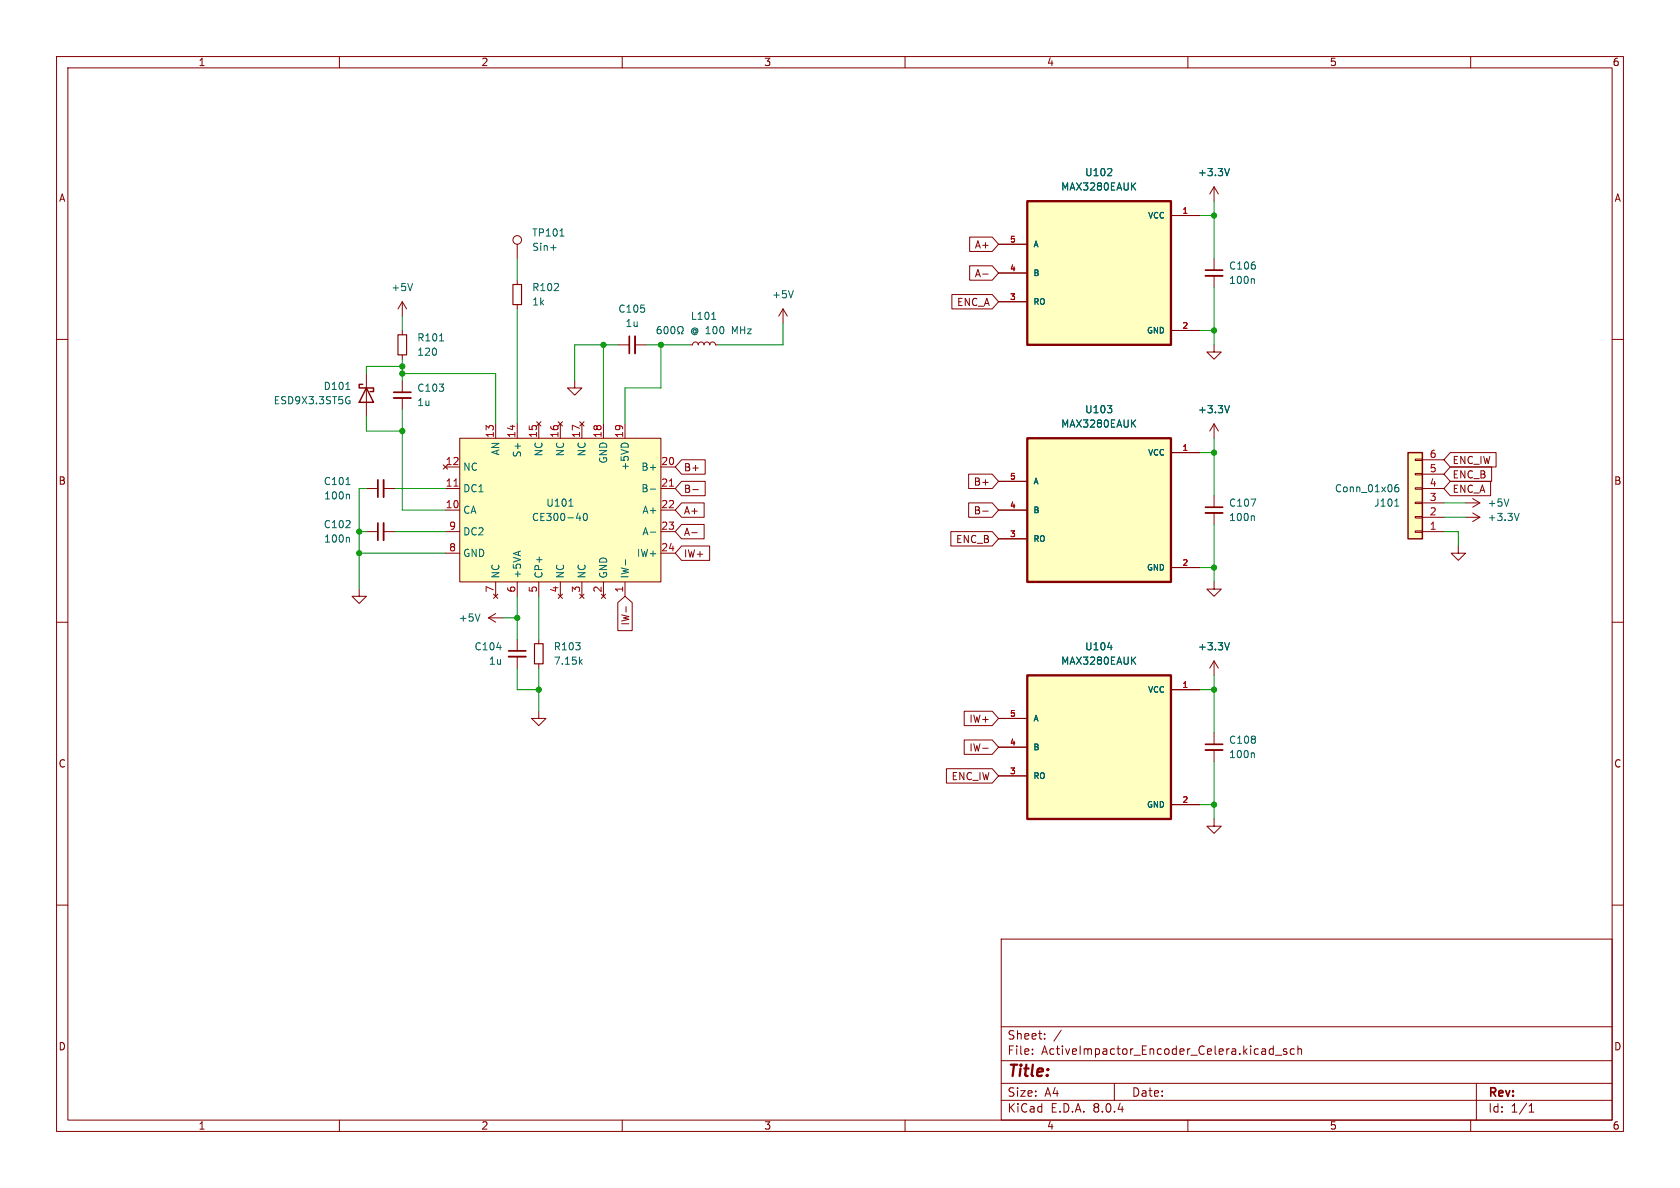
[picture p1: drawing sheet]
<svg xmlns="http://www.w3.org/2000/svg" width="297mm" height="210mm" viewBox="0 0 297 210" stroke-linecap="round" stroke-linejoin="round" font-family="sans-serif">
<g fill="none" stroke="#840000" stroke-width=".18">
<path d="M10 10h277v190h-277zM12 12h273v186h-273zM60 10v2M110 10v2M160 10v2M210 10v2M260 10v2M214.6 33v2.6M214.6 33l-.7 1.3M214.6 33l.8 1.3M10 60h2M214.6 45.7v2.1"/>
<path d="M214.6 48.8v2M285 60h2M214.6 87.6v2.1M214.6 90.7v2M257.8 96.5v1.3h1.3l-1.3 1.3-1.3-1.3h1.3M10 110h2M63.5 104.1v1.3h1.3l-1.3 1.3-1.3-1.3h1.3M95.2 113v.8M95.2 117.3v.8M214.6 102.9v1.2h1.3l-1.3 1.3-1.2-1.3h1.2M285 110h2M10 160h2"/>
<path d="M285 160h2M177 166h108v32h-108zM60 198v2M110 198v2M160 198v2M177 194.5h108M177 191.5h108M177 187.5h108M177 181.5h108M182.5 186.3v.1M182.5 185.5v.1M184.7 183.6v.1"/>
<path d="M184.7 182.8v.1M187.6 182.1l-1.3 2M197 191.5v3M210 198v2M224.5 186.3h.6M224.5 185.5h.6M225.1 184.9v1.5M225.5 186.5h1.1M227.5 185.5l-.4-.1-.2 .2 .1 .2 .5 .2v.3h-.6M228.8 185.5l-.4-.1-.3 .3v.4l.1 .2h.6M229.5 185.5l.2-.1 .3 .1 .1 .9M229.5 184.9v1.5"/>
<path d="M260 198v2M261 191.5v6.5M270.3 196.6h.9M270.3 195.5l.4-.4v1.5"/>
</g>
<path d="M94.5 113.8h1.5v3.5h-1.5z" fill="none" stroke="#840000" stroke-width=".2"/>
<path d="M217.4 29.8l-.5 1.3M221.6 49.3l.2 .2v.6M221.2 88.2h.8l-.5 1.3M221.6 91.2l.2 .2v.6M102.6 116.9l.3 .5M102.9 116.6l-.5 .5" fill="none" stroke="#006464" stroke-width=".18"/>
<path d="M213.1 48.8h3.1M213.1 90.7h3.1" fill="none" stroke="#840000" stroke-width=".33"/>
<path d="M213.1 47.8h3.1M213.1 89.7h3.1" fill="none" stroke="#840000" stroke-width=".3"/>
<path d="M181.6 119.4h25.4v25.4h-25.4z" fill="#ffffc2"/>
<path d="M181.6 119.4h25.4v25.4h-25.4z" fill="none" stroke="#840000" stroke-width=".41"/>
<g fill="none" stroke="#840000" stroke-width=".18">
<path d="M138.4 54.6l-.7 1.3M138.4 54.6v2.6M138.4 54.6l.8 1.3M121.9 61h.5l.2-.4 .3-.1 .4 .1 .1 .4 .2-.4 .3-.1 .4 .1 .2 .4 .1-.4 .4-.1 .3 .1 .2 .4 .1-.4 .4-.1 .3 .1 .2 .4h.5M214.6 61v1.2h1.3l-1.3 1.3-1.2-1.3h1.2M214.6 74.9l-.7 1.3M214.6 74.9v2.6M214.6 74.9l.8 1.3M259.1 91.4h2.5M260.3 90.7l1.3 .7M261.6 91.4l-1.3 .8M176.5 137.2h5.1"/>
<path d="M176.5 132.1h5.1M176.5 127h5.1M207 121.9h5.1M207 142.2h5.1"/>
</g>
<g fill="none" stroke="#006464" stroke-width=".18">
<path d="M116.8 57.7l-.4 .1a.86 .86 0 0 0 0 1.2l.4-.1 .1-.4-.2-.3h-.3l-.2 .3M117.5 57.9l.2-.2a.68 .68 0 0 1 .4 .7 .68 .68 0 0 1-.4 .6l-.2-.1-.1-.4zM118.8 57.8l.1-.1a.68 .68 0 0 1 .4 .7 .68 .68 0 0 1-.4 .6 .84 .84 0 0 1-.1-1.2zM119.8 59h.3v-.2a.54 .54 0 0 1-.3-.8 .54 .54 0 0 1 .8-.2 .58 .58 0 0 1-.1 1v.2h.3M124.8 59h.7M124.8 58.1l.4-.4v1.3M125.8 56.5h.7M126.2 57.8l.1-.1a.68 .68 0 0 1 .5 .7 .68 .68 0 0 1-.5 .6 .84 .84 0 0 1-.1-1.2zM127.4 57.8l.1-.1a.68 .68 0 0 1 .5 .7 .68 .68 0 0 1-.5 .6 .84 .84 0 0 1-.1-1.2zM140.2 51.4l-.4 1.2M217.4 71.7l-.5 1.3M268.6 90.7l-.5 1.3"/>
<path d="M195.8 114.5h.8M200.2 116.7l.6 .7M200.8 116.1l-.7 .8"/>
</g>
<path d="M181.6 35.6h25.4v25.4h-25.4z" fill="#ffffc2"/>
<path d="M181.6 35.6h25.4v25.4h-25.4z" fill="none" stroke="#840000" stroke-width=".41"/>
<path d="M207 38.1h5.1M176.5 53.3h5.1M176.5 48.3h5.1M176.5 43.2h5.1M207 58.4h5.1M64.8 66v7.7M91.4 113v2.1M91.4 116.1v2M95.2 125.7v1.3h1.3l-1.3 1.3-1.2-1.3h1.2" fill="none" stroke="#840000" stroke-width=".18"/>
<path d="M195.8 31.1h.7M196.5 29.9v.4M200.2 32.9l.6 .7M200.8 32.3l-.7 .8M61.2 68.8h.7M61.5 70.1l.3 .1M61.6 70.8h.3v.5l-.3 .1M87.8 114.5h.8" fill="none" stroke="#006464" stroke-width=".18"/>
<path d="M64.1 67.9h-.6v.7h2.5v.6h-.6M64.8 68.6l1.2 2.5h-2.5z" fill="none" stroke="#840000" stroke-width=".25"/>
<path d="M89.9 116.1h3.1" fill="none" stroke="#840000" stroke-width=".33"/>
<path d="M89.9 115.1h3.1" fill="none" stroke="#840000" stroke-width=".3"/>
<path d="M181.6 77.5h25.4v25.4h-25.4z" fill="#ffffc2"/>
<path d="M181.6 77.5h25.4v25.4h-25.4z" fill="none" stroke="#840000" stroke-width=".41"/>
<g fill="none" stroke="#840000" stroke-width=".18">
<path d="M176.5 95.3h5.1M176.5 90.2h5.1M176.5 85.1h5.1M207 80h5.1M259.1 88.9h2.5M260.3 88.1l1.3 .8M261.6 88.9l-1.3 .8M207 100.3h5.1M214.6 116.8v2.6M214.6 116.8l-.7 1.3M214.6 116.8l.8 1.3M214.6 129.5v2.1"/>
<path d="M214.6 132.6v2M214.6 144.8v1.3h1.3l-1.3 1.2-1.2-1.2h1.2"/>
</g>
<path d="M195.8 71.7h.7l-.4 .5M196.5 72.3v.5M200.2 74.8l.6 .7M200.8 74.2l-.7 .8M266.8 88.2l-.5 1.3M217.4 113.6l-.5 1.3M221.6 133.1l.2 .2v.6" fill="none" stroke="#006464" stroke-width=".18"/>
<path d="M213.1 132.6h3.1" fill="none" stroke="#840000" stroke-width=".33"/>
<path d="M213.1 131.6h3.1" fill="none" stroke="#840000" stroke-width=".3"/>
<path d="M81.3 77.5h35.5v25.4h-35.5z" fill="#ffffc2"/>
<g fill="none" stroke="#840000" stroke-width=".18">
<path d="M71.1 53.3v2.6M71.1 58.4v.8M71.1 53.3l-.7 1.3M71.1 53.3l.8 1.3M91.4 43.2v2.5M91.4 49.5v.8M91.4 53.8v.8M71.1 62.7v.8M71.1 67.3v2M71.1 70.4v2M81.3 77.5h35.5v25.4h-35.5zM87.6 74.9v2.6"/>
<path d="M91.4 74.9v2.6M94.9 74.5l.7 .8M95.2 74.9v2.6M95.6 74.5l-.7 .8M98.7 74.5l.7 .8M99.1 74.9v2.6M99.4 74.5l-.7 .8M101.6 67.3v1.3h1.3l-1.3 1.3-1.3-1.3h1.3M102.5 74.5l.8 .8M102.9 74.9v2.6M103.3 74.5l-.8 .8M106.7 74.9v2.6"/>
<path d="M109.2 61h2.1M110.5 74.9v2.6M112.3 61h2M64.8 86.4h2M64.8 94h2M67.8 86.4h2M67.8 94h2M78.4 82.2l.7 .7M78.7 90.2h2.6M78.7 86.4h2.6M78.7 82.6h2.6M78.7 94h2.6"/>
<path d="M78.7 97.8h2.6M79.1 82.2l-.7 .7M116.8 90.2h2.6M116.8 86.4h2.6M116.8 82.6h2.6M116.8 94h2.6M116.8 97.8h2.6M86.4 109.2l1.2 .8M86.4 109.2h2.5M87.2 105l.8 .8M87.6 102.9v2.5M87.6 108.5l-1.2 .7"/>
<path d="M88 105l-.8 .8M91.4 102.9v2.5M95.2 102.9v2.5M98.7 105l.7 .8M99.1 102.9v2.5M99.4 105l-.7 .8M102.5 105l.8 .8M102.9 102.9v2.5M103.3 105l-.8 .8M106.3 105l.8 .8M106.7 102.9v2.5M107.1 105l-.8 .8"/>
<path d="M110.5 102.9v2.5"/>
<circle cx="91.4" cy="42.4" r=".76"/>
</g>
<g fill="none" stroke="#006464" stroke-width=".18">
<path d="M72.9 50.1l-.4 1.3M97.4 43.8h.9M99 41.7h.7M77.7 60.3h.7M61.2 85.7h.7M61.6 95l.2 .2v.6M61.6 87.4l.2 .1v.7M100.6 89.5h.7M101.9 91.6h.8M102.5 91.2v.8M103.2 90.9l.2-.2a.68 .68 0 0 1 .5 .7 .68 .68 0 0 1-.5 .6l-.2-.1-.1-.4zM110.6 98.9v1"/>
<path d="M115 86.5h.9M115 94.1h.9M84.9 108.5l-.5 1.3"/>
</g>
<path d="M80.3 85.9h.7M118.4 85.9h.7" fill="none" stroke="#a90000" stroke-width=".18"/>
<path d="M112.3 59.4v3.1M69.6 70.4h3M67.8 84.8v3.1M67.8 92.5v3" fill="none" stroke="#840000" stroke-width=".33"/>
<path d="M111.3 59.4v3.1M69.6 69.3h3M66.8 84.8v3.1M66.8 92.5v3" fill="none" stroke="#840000" stroke-width=".3"/>
<path d="M70.4 59.2h1.5v3.5h-1.5zM90.7 50.3h1.5v3.5h-1.5z" fill="none" stroke="#840000" stroke-width=".2"/>
<path d="M248.9 80h2.6v15.3h-2.6z" fill="#ffffc2"/>
<g fill="none" stroke="#840000" stroke-width=".18">
<path d="M207 38.1h5.1M168.3 52.1h7.1l1.1 1.2-1.1 1.3h-7.1zM171.4 47h4l1.1 1.3-1.1 1.2h-4zM171.4 41.9h4l1.1 1.3-1.1 1.3h-4zM173.7 48.4h1M176.5 53.3h5.1M176.5 48.3h5.1M176.5 43.2h5.1M207 58.4h5.1M120.5 88.9h4v2.5h-4l-1.1-1.2zM120.5 85.1h4.2v2.5h-4.2l-1.1-1.2zM120.5 92.7h4v2.6h-4l-1.1-1.3z"/>
<path d="M120.5 96.5h5v2.6h-5l-1.1-1.3zM120.5 81.3h4.2v2.5h-4.2l-1.1-1.2zM122.3 94.2h1M122.5 86.5h.9M168.1 94h7.3l1.1 1.3-1.1 1.2h-7.3zM171.2 83.8h4.2l1.1 1.3-1.1 1.3h-4.2zM171.2 88.9h4.2l1.1 1.3-1.1 1.2h-4.2zM173.7 90.4h1M176.5 95.3h5.1M176.5 90.2h5.1M176.5 85.1h5.1M207 80h5.1"/>
<path d="M250.2 81.2h1.3v.2h-1.3zM250.2 83.7h1.3v.2h-1.3zM250.2 86.2h1.3v.3h-1.3zM250.2 88.8h1.3v.2h-1.3zM250.2 91.3h1.3v.3h-1.3zM250.2 93.9h1.3v.2h-1.3zM251.5 94h3.8M251.5 91.4h3.8M251.5 88.9h3.8M251.5 86.4h3.8M251.5 83.8h3.8M251.5 81.3h3.8"/>
<path d="M256.4 85.1h7.1v2.5h-7.1l-1.1-1.2zM256.4 82.5h7.3v2.6h-7.3l-1.1-1.3zM256.4 80h8.1v2.6h-8.1l-1.1-1.3zM109.2 106.5l1.3-1.1 1.3 1.1v5h-2.6zM110.7 107.2v1M207 100.3h5.1M167.3 135.9h8.1l1.1 1.3-1.1 1.2h-8.1zM170.5 125.7h4.9l1.1 1.3-1.1 1.3h-4.9zM170.5 130.8h4.9l1.1 1.3-1.1 1.3h-4.9zM173.7 132.3h1M176.5 137.2h5.1M176.5 132.1h5.1"/>
<path d="M176.5 127h5.1M207 121.9h5.1M207 142.2h5.1"/>
</g>
<path d="M248.9 80h2.6v15.3h-2.6z" fill="none" stroke="#840000" stroke-width=".25"/>
<g fill="none" stroke="#006464" stroke-width=".18">
<path d="M195.8 31.1h.7M196.5 29.9v.4M200.2 32.9l.6 .7M200.8 32.3l-.7 .8M217.4 29.8l-.5 1.3M195.8 71.7h.7l-.4 .5M196.5 72.3v.5M200.2 74.8l.6 .7M200.8 74.2l-.7 .8M217.4 71.7l-.5 1.3M246.6 89.5h.7M247.2 85.7h-.4a.86 .86 0 0 0 0 1.2l.4-.1 .1-.4-.2-.2h-.4l-.1 .2"/>
<path d="M195.8 114.5h.8M200.2 116.7l.6 .7M200.8 116.1l-.7 .8M217.4 113.6l-.5 1.3"/>
</g>
<g fill="none" stroke="#009600" stroke-width=".18">
<path d="M212.1 38.1h2.5M214.6 35.6v10.1M71.1 55.9v2.5M91.4 45.7v3.8M91.4 54.6v20.3M138.4 57.2v3.8h-11.4M212.1 58.4h2.5M214.6 50.8v10.2M64.8 73.7v2.5h6.3M71.1 63.5v3.8M71.1 72.4v17.8h7.6M71.1 66h16.5v8.9"/>
<path d="M71.1 64.8h-6.3v1.2M106.7 61v13.9M109.2 61h-7.6v6.3M114.3 61h7.6M116.8 61v7.6h-6.3v6.3M214.6 77.5v10.1M63.5 94h1.3M63.5 97.8h15.2M64.8 86.4h-1.3v17.7M69.8 94h8.9M69.8 86.4h8.9M212.1 80h2.5"/>
<path d="M214.6 92.7v10.2M255.3 94h2.5v2.5M255.3 88.9h3.8M255.3 91.4h3.8M88.9 109.2h2.5M91.4 118.1v3.8h3.8M91.4 105.4v7.6M95.2 105.4v7.6M95.2 118.1v7.6M212.1 100.3h2.5M214.6 119.4v10.1M212.1 121.9h2.5"/>
<path d="M214.6 134.6v10.2M212.1 142.2h2.5"/>
</g>
<g fill="#009600" stroke="#009600" stroke-width=".18">
<circle cx="71.1" cy="76.2" r=".46"/>
<circle cx="95.2" cy="121.9" r=".46"/>
<circle cx="91.4" cy="109.2" r=".46"/>
<circle cx="63.5" cy="97.8" r=".46"/>
<circle cx="63.5" cy="94" r=".46"/>
<circle cx="106.7" cy="61" r=".46"/>
<circle cx="214.6" cy="58.4" r=".46"/>
<circle cx="214.6" cy="38.1" r=".46"/>
<circle cx="116.8" cy="61" r=".46"/>
<circle cx="214.6" cy="80" r=".46"/>
<circle cx="214.6" cy="142.2" r=".46"/>
<circle cx="214.6" cy="121.9" r=".46"/>
<circle cx="214.6" cy="100.3" r=".46"/>
<circle cx="71.1" cy="64.8" r=".46"/>
<circle cx="71.1" cy="66" r=".46"/>
</g>
<text font-size="2.8" fill="#840000" x="178" y="190.9">Title:</text>
<g font-size="2.1" fill="#840000">
<text x="178" y="184">Sheet:</text>
<text x="178" y="186.7">File:</text>
<text x="184.1" y="186.7">ActiveImpactor_Encoder_Celera.kicad_sch</text>
<text x="178" y="196.9">KiCad</text>
<text x="178" y="194.1">Size:</text>
<text x="184.7" y="194.1">A4</text>
<text x="185.7" y="196.9">E.D.A.</text>
<text x="193.3" y="196.9">8.0.4</text>
<text x="200" y="194.1">Date:</text>
<text x="263" y="194.3">Rev:</text>
<text x="263" y="196.9">Id:</text>
<text x="267.1" y="196.9">1/1</text>
</g>
<g font-size="1.8" fill="#840000">
<text x="35" y="11.9">1</text>
<text x="85" y="11.9">2</text>
<text x="135" y="11.9">3</text>
<text x="185" y="11.9">4</text>
<text x="235" y="11.9">5</text>
<text x="285" y="11.9">6</text>
<text x="10.3" y="35.9">A</text>
<text x="285.3" y="35.9">A</text>
<text x="172.2" y="44.1">A+</text>
<text x="172.2" y="49.2">A-</text>
<text x="169.1" y="54.3">ENC_A</text>
<text x="120.8" y="83.5">B+</text>
<text x="256.7" y="82.2">ENC_IW</text>
<text x="10.3" y="85.9">B</text>
<text x="120.8" y="87.3">B-</text>
<text x="172.1" y="86">B+</text>
<text x="256.7" y="87.3">ENC_A</text>
<text x="256.7" y="84.8">ENC_B</text>
<text x="285.3" y="85.9">B</text>
<text x="120.8" y="91.1">A+</text>
<text x="120.8" y="94.9">A-</text>
<text x="172.1" y="91.1">B-</text>
<text x="120.8" y="98.7">IW+</text>
<text x="168.9" y="96.2">ENC_B</text>
<text x="111.4" y="110.7" transform="rotate(-90 111.4 110.7)">IW-</text>
<text x="171.3" y="128">IW+</text>
<text x="10.3" y="135.9">C</text>
<text x="171.3" y="133">IW-</text>
<text x="285.3" y="135.9">C</text>
<text x="168.1" y="138.1">ENC_IW</text>
<text x="10.3" y="185.9">D</text>
<text x="285.3" y="185.9">D</text>
<text x="35" y="199.9">1</text>
<text x="85" y="199.9">2</text>
<text x="135" y="199.9">3</text>
<text x="185" y="199.9">4</text>
<text x="235" y="199.9">5</text>
<text x="285" y="199.9">6</text>
</g>
<g font-size="1.8" fill="#006464">
<text x="187.5" y="33.9">MAX3280EAUK</text>
<text x="191.7" y="31.3">U102</text>
<text x="211.7" y="31.3">+3.3V</text>
<text x="94" y="42">TP101</text>
<text x="94" y="44.6">Sin+</text>
<text x="217.2" y="47.9">C106</text>
<text x="69.1" y="51.7">+5V</text>
<text x="94" y="51.7">R102</text>
<text x="136.4" y="52.9">+5V</text>
<text x="217.2" y="50.4">100n</text>
<text x="94" y="54.2">1k</text>
<text x="109.2" y="55.5">C105</text>
<text x="110.5" y="58">1u</text>
<text x="122" y="56.7">L101</text>
<text x="122.1" y="59.3">@</text>
<text x="129.7" y="59.3">MHz</text>
<text x="73.7" y="60.6">R101</text>
<text x="73.7" y="63.1">120</text>
<text x="48.3" y="71.7">ESD9X3.3ST5G</text>
<text x="57.1" y="69.1">D101</text>
<text x="73.7" y="69.4">C103</text>
<text x="73.7" y="72">1u</text>
<text x="187.5" y="75.8">MAX3280EAUK</text>
<text x="191.7" y="73.3">U103</text>
<text x="211.7" y="73.3">+3.3V</text>
<text x="81.8" y="83.4">NC</text>
<text x="88.5" y="80.6" transform="rotate(-90 88.5 80.6)">AN</text>
<text x="92.3" y="81" transform="rotate(-90 92.3 81)">S+</text>
<text x="96.1" y="80.8" transform="rotate(-90 96.1 80.8)">NC</text>
<text x="99.9" y="80.8" transform="rotate(-90 99.9 80.8)">NC</text>
<text x="103.7" y="80.8" transform="rotate(-90 103.7 80.8)">NC</text>
<text x="107.5" y="82.1" transform="rotate(-90 107.5 82.1)">GND</text>
<text x="111.4" y="83.3" transform="rotate(-90 111.4 83.3)">+5VD</text>
<text x="113.3" y="83.4">B+</text>
<text x="57.1" y="86">C101</text>
<text x="57.2" y="88.5">100n</text>
<text x="81.8" y="87.2">DC1</text>
<text x="96.5" y="89.8">U101</text>
<text x="113.3" y="87.2">B-</text>
<text x="217.2" y="89.8">C107</text>
<text x="235.9" y="87.2">Conn_01x06</text>
<text x="242.8" y="89.8">J101</text>
<text x="262.9" y="89.8">+5V</text>
<text x="57.1" y="93.6">C102</text>
<text x="81.8" y="91">CA</text>
<text x="81.8" y="94.8">DC2</text>
<text x="93.9" y="92.3">CE300-40</text>
<text x="113.5" y="91">A+</text>
<text x="113.5" y="94.8">A-</text>
<text x="217.2" y="92.3">100n</text>
<text x="262.9" y="92.3">+3.3V</text>
<text x="57.2" y="96.1">100n</text>
<text x="81.8" y="98.7">GND</text>
<text x="112.5" y="98.7">IW+</text>
<text x="88.5" y="102.4" transform="rotate(-90 88.5 102.4)">NC</text>
<text x="92.3" y="102.4" transform="rotate(-90 92.3 102.4)">+5VA</text>
<text x="96.1" y="102.4" transform="rotate(-90 96.1 102.4)">CP+</text>
<text x="99.9" y="102.4" transform="rotate(-90 99.9 102.4)">NC</text>
<text x="103.7" y="102.4" transform="rotate(-90 103.7 102.4)">NC</text>
<text x="107.5" y="102.4" transform="rotate(-90 107.5 102.4)">GND</text>
<text x="111.4" y="102.4" transform="rotate(-90 111.4 102.4)">IW-</text>
<text x="81" y="110.1">+5V</text>
<text x="83.8" y="115.2">C104</text>
<text x="86.3" y="117.7">1u</text>
<text x="97.8" y="115.2">R103</text>
<text x="97.8" y="117.7">7.15k</text>
<text x="187.5" y="117.7">MAX3280EAUK</text>
<text x="191.7" y="115.2">U104</text>
<text x="211.7" y="115.2">+3.3V</text>
<text x="217.2" y="131.7">C108</text>
<text x="217.2" y="134.2">100n</text>
</g>
<g font-size="1.8" fill="#a90000">
<text x="87.4" y="77.5" transform="rotate(-90 87.4 77.5)">13</text>
<text x="91.2" y="77.5" transform="rotate(-90 91.2 77.5)">14</text>
<text x="95" y="77.5" transform="rotate(-90 95 77.5)">15</text>
<text x="98.8" y="77.5" transform="rotate(-90 98.8 77.5)">16</text>
<text x="102.6" y="77.5" transform="rotate(-90 102.6 77.5)">17</text>
<text x="106.4" y="77.5" transform="rotate(-90 106.4 77.5)">18</text>
<text x="110.2" y="77.5" transform="rotate(-90 110.2 77.5)">19</text>
<text x="78.7" y="82.3">12</text>
<text x="116.8" y="82.3">20</text>
<text x="252.7" y="83.6">5</text>
<text x="252.7" y="81">6</text>
<text x="78.7" y="89.9">10</text>
<text x="78.7" y="86.1">11</text>
<text x="116.8" y="86.1">21</text>
<text x="116.8" y="89.9">22</text>
<text x="252.7" y="88.6">3</text>
<text x="252.7" y="86.1">4</text>
<text x="79.3" y="93.7">9</text>
<text x="116.8" y="93.7">23</text>
<text x="252.7" y="93.7">1</text>
<text x="252.7" y="91.2">2</text>
<text x="79.3" y="97.5">8</text>
<text x="116.8" y="97.5">24</text>
<text x="87.4" y="104.8" transform="rotate(-90 87.4 104.8)">7</text>
<text x="91.2" y="104.8" transform="rotate(-90 91.2 104.8)">6</text>
<text x="95" y="104.8" transform="rotate(-90 95 104.8)">5</text>
<text x="98.8" y="104.8" transform="rotate(-90 98.8 104.8)">4</text>
<text x="102.6" y="104.8" transform="rotate(-90 102.6 104.8)">3</text>
<text x="106.4" y="104.8" transform="rotate(-90 106.4 104.8)">2</text>
<text x="110.2" y="104.8" transform="rotate(-90 110.2 104.8)">1</text>
</g>
<g font-size="1.4" fill="#006464">
<text x="202.8" y="38.8">VCC</text>
<text x="182.6" y="43.9">A</text>
<text x="182.6" y="49">B</text>
<text x="182.6" y="54.1">RO</text>
<text x="202.6" y="59.2">GND</text>
<text x="202.8" y="80.7">VCC</text>
<text x="182.6" y="85.8">A</text>
<text x="182.6" y="96">RO</text>
<text x="182.6" y="90.9">B</text>
<text x="202.6" y="101.1">GND</text>
<text x="202.8" y="122.7">VCC</text>
<text x="182.6" y="127.7">A</text>
<text x="182.6" y="137.9">RO</text>
<text x="182.6" y="132.8">B</text>
<text x="202.6" y="143">GND</text>
</g>
<g font-size="1.4" fill="#a90000">
<text x="208.9" y="37.8">1</text>
<text x="178.5" y="42.9">5</text>
<text x="178.5" y="53.1">3</text>
<text x="178.5" y="48">4</text>
<text x="208.9" y="58.2">2</text>
<text x="208.9" y="79.8">1</text>
<text x="178.5" y="89.9">4</text>
<text x="178.5" y="84.8">5</text>
<text x="178.5" y="95">3</text>
<text x="208.9" y="100.1">2</text>
<text x="208.9" y="121.7">1</text>
<text x="178.5" y="131.8">4</text>
<text x="178.5" y="126.7">5</text>
<text x="178.5" y="136.9">3</text>
<text x="208.9" y="142">2</text>
</g>
</svg>
